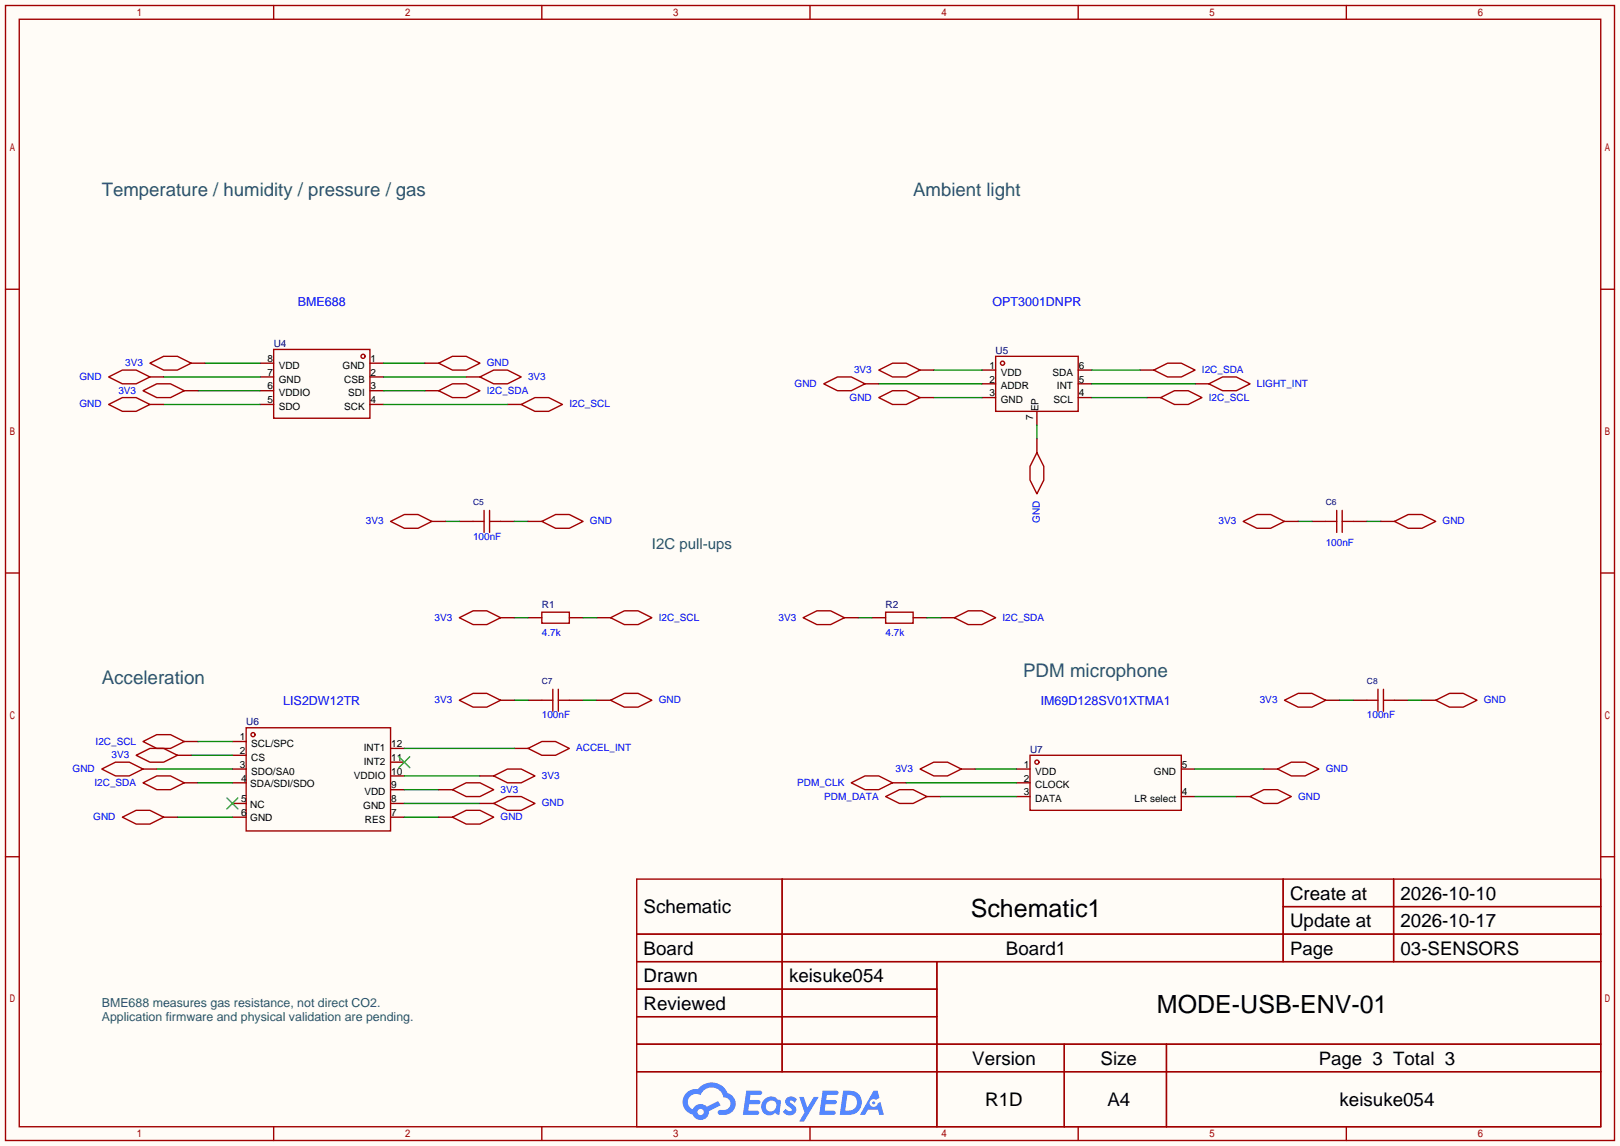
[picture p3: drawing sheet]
<svg xmlns="http://www.w3.org/2000/svg" width="299mm" height="212mm" viewBox="0 0 299 212" stroke-linecap="round" stroke-linejoin="round" font-family="sans-serif">
<path d="M0 0h299.2v211.6h-299.2z" fill="#fffcf7"/>
<g fill="none" stroke="#a10000" stroke-width=".25">
<path d="M1 1h297.2v209.6h-297.2zM3.6 3.6h292.1v204.4h-292.1zM50.5 1v2.6M100.1 1v2.6M149.6 1v2.6M199.1 1v2.6M248.7 1v2.6M1 53.4h2.6M295.7 53.4h2.5M1 105.8h2.6M295.7 105.8h2.5M1 158.2h2.6"/>
<path d="M295.7 158.2h2.5M117.6 162.3h178.1v45.7h-178.1zM117.6 172.5h178.1M117.6 177.5h178.1M144.5 162.3v35.6M173 177.5v30.5M237 162.3v15.2M237 167.4h58.7M257.4 162.3v15.2M117.6 182.6h55.4M117.6 192.8h178.1M117.6 187.7h55.4"/>
<path d="M117.6 197.9h178.1M196.6 192.8v15.2M215.4 192.8v15.2M50.5 208v2.6M100.1 208v2.6M149.6 208v2.6M199.1 208v2.6M248.7 208v2.6"/>
</g>
<g fill="#5487ff">
<path d="M145.3 202.7a1.3 1.3 0 0 1 1.9 .3l-.4 .6a.54 .54 0 0 0-.9-.2l.1 .2a1.58 1.58 0 0 1 1 1.5 1.43 1.43 0 0 1-2.4 .2l.5-.6a.64 .64 0 0 0 .5 .5 .64 .64 0 0 0 .7-.3l-.2-.2a1.6 1.6 0 0 1-1.1-1.6z"/>
<path d="M147.6 202.5h.9l.6 2 1.2-2h.9l-2.7 4.6h-.9l1-1.7z"/>
<path d="M137.8 201.4h1.7a1.31 1.31 0 0 1 1.2 .2 .4 .4 0 0 1-.3 .5l-1.8 .1-.1 .9h1.6a.4 .4 0 0 1 .4 .4 .4 .4 0 0 1-.5 .4h-1.6l-.2 1.2h.8a1.23 1.23 0 0 1 1.2 .2 .39 .39 0 0 1-.4 .5h-2.6z"/>
<path d="M151.9 201.4h1.7a1.32 1.32 0 0 1 1.2 .2 .39 .39 0 0 1-.3 .5l-1.8 .1-.1 .9h1.6a.4 .4 0 0 1 .4 .4 .4 .4 0 0 1-.4 .4h-1.7l-.2 1.2h.8a1.23 1.23 0 0 1 1.2 .1 .39 .39 0 0 1-.4 .6h-2.6z"/>
<path d="M161.3 201.4h.8l.3 1.3-.6 .4a.75 .75 0 0 0-1.1 .3 .75 .75 0 0 0 .5 1 .75 .75 0 0 0 .9-.7l.5-.2 .6 2.3h-.8l-.3-.9h-1.8l-.5 .9h-1z"/>
<path d="M155.7 201.4l-.6 4.4h1.5a2.27 2.27 0 0 0 2.6-2.2 2.27 2.27 0 0 0-2.7-2.2zM156.5 202.1a1.5 1.5 0 0 1 1.8 1.6 1.5 1.5 0 0 1-1.9 1.4h-.3z"/>
<path d="M141.2 203a1.62 1.62 0 0 0-.4 2.1 1.62 1.62 0 0 0 2 .6l.4-.2 .3 .3h.4l.3-2.4-.1-.3-.5-.1a1.58 1.58 0 0 0-2.4 0zM141.8 203.5a.99 .99 0 0 1 1.6 .3 .99 .99 0 0 1-.9 1.4 .94 .94 0 0 1-1-.6 .94 .94 0 0 1 .3-1.1z"/>
<path d="M126.8 201.8a2.37 2.37 0 0 0 1.1 4 1.54 1.54 0 0 0 1.8 1 1.54 1.54 0 0 0 1.2-1.6l2.2-1.1-.5-.8-2 1a1.57 1.57 0 0 0-2.7 .5 1.5 1.5 0 0 1-.7-2.1 1.5 1.5 0 0 1 2.2-.5 2.23 2.23 0 0 1 2.3-1.4 2.23 2.23 0 0 1 2 1.8 1.16 1.16 0 0 1 1.2 1.1 1.16 1.16 0 0 1-1.1 1.2h-.7a.47 .47 0 0 0-.5 .4 .47 .47 0 0 0 .4 .5 2.23 2.23 0 0 0 2.3-.6 2.23 2.23 0 0 0 .4-2.3 2.16 2.16 0 0 0-1.3-1.1 3.2 3.2 0 0 0-5.5-.7l-1.1 .1zM128.8 205.3a.6 .6 0 0 1 1.2 0 .6 .6 0 0 1-1.2 0z"/>
<circle cx="161.4" cy="203.6" r=".28"/>
</g>
<g fill="none" stroke="#a10000" stroke-width=".25">
<path d="M20.1 74.7l2.5-1.3h2.5l2.6 1.3-2.6 1.2h-2.5zM20.1 69.6l2.5-1.3h2.5l2.6 1.3-2.6 1.3h-2.5zM26.4 72.1l2.6-1.2h2.5l2.5 1.2-2.5 1.3h-2.5zM27.7 67.1l2.5-1.3h2.6l2.5 1.3-2.5 1.2h-2.6zM50.5 64.5h17.8v12.7h-17.8zM81 72.1l2.6-1.2h2.5l2.5 1.2-2.5 1.3h-2.5zM81 67.1l2.6-1.3h2.5l2.5 1.3-2.5 1.2h-2.5zM88.6 69.6l2.6-1.3h2.5l2.6 1.3-2.6 1.3h-2.5zM96.3 74.7l2.5-1.3h2.5l2.6 1.3-2.6 1.2h-2.5zM152.1 70.9l2.6-1.3h2.5l2.6 1.3-2.6 1.2h-2.5zM162.3 73.4l2.5-1.3h2.6l2.5 1.3-2.5 1.3h-2.6zM162.3 68.3l2.5-1.2h2.6l2.5 1.2-2.5 1.3h-2.6z"/>
<path d="M183.9 65.8h15.2v10.1h-15.2zM213.1 68.3l2.5-1.2h2.6l2.5 1.2-2.5 1.3h-2.6zM214.4 73.4l2.5-1.3h2.6l2.5 1.3-2.5 1.3h-2.6zM223.3 70.9l2.5-1.3h2.5l2.6 1.3-2.6 1.2h-2.5zM72.1 96.3l2.6-1.3h2.5l2.6 1.3-2.6 1.2h-2.5zM87.4 96.3h2M89.4 94.2v4.1M90.4 96.3h2.1M90.4 94.2v4.1M100.1 96.3l2.5-1.3h2.6l2.5 1.3-2.5 1.2h-2.6zM191.5 83.6l1.3 2.5v2.5l-1.3 2.6-1.3-2.6v-2.5zM229.6 96.3l2.6-1.3h2.5l2.5 1.3-2.5 1.2h-2.5z"/>
<path d="M244.9 96.3h2M246.9 94.2v4.1M247.9 96.3h2M247.9 94.2v4.1M257.6 96.3l2.5-1.3h2.5l2.6 1.3-2.6 1.2h-2.5zM84.8 114l2.6-1.2h2.5l2.6 1.2-2.6 1.3h-2.5zM100.1 113h5.1v2.1h-5.1zM112.8 114l2.5-1.2h2.6l2.5 1.2-2.5 1.3h-2.6zM148.3 114l2.6-1.2h2.5l2.6 1.2-2.6 1.3h-2.5zM163.6 113h5.1v2.1h-5.1zM176.3 114l2.5-1.2h2.6l2.5 1.2-2.5 1.3h-2.6zM25.1 139.4l2.6-1.2h2.5l2.6 1.2-2.6 1.3h-2.5z"/>
<path d="M26.4 136.9l2.6-1.3h2.5l2.5 1.3-2.5 1.3h-2.5zM45.5 134.4h26.6v19h-26.6zM84.8 129.3l2.6-1.3h2.5l2.6 1.3-2.6 1.3h-2.5zM97.5 138.2l2.6-1.3h2.5l2.6 1.3-2.6 1.2h-2.5zM100.1 129.3h2M102.1 127.3v4M103.1 129.3h2.1M103.1 127.3v4M112.8 129.3l2.5-1.3h2.6l2.5 1.3-2.5 1.3h-2.6zM190.2 139.4h28v10.2h-28zM237.2 129.3l2.6-1.3h2.5l2.6 1.3-2.6 1.3h-2.5zM252.5 129.3h2"/>
<path d="M254.5 127.3v4M255.5 129.3h2.1M255.5 127.3v4M265.2 129.3l2.5-1.3h2.6l2.5 1.3-2.5 1.3h-2.6zM18.8 142l2.5-1.3h2.6l2.5 1.3-2.5 1.3h-2.6zM22.6 150.9l2.5-1.3h2.6l2.5 1.3-2.5 1.2h-2.6zM26.4 144.5l2.6-1.2h2.5l2.5 1.2-2.5 1.3h-2.5zM83.6 150.9l2.5-1.3h2.5l2.6 1.3-2.6 1.2h-2.5zM83.6 145.8l2.5-1.3h2.5l2.6 1.3-2.6 1.3h-2.5zM91.2 143.3l2.5-1.3h2.6l2.5 1.3-2.5 1.2h-2.6zM91.2 148.3l2.5-1.2h2.6l2.5 1.2-2.5 1.3h-2.6zM157.2 144.5l2.6-1.2h2.5l2.5 1.2-2.5 1.3h-2.5z"/>
<path d="M163.6 147.1l2.5-1.3h2.6l2.5 1.3-2.5 1.2h-2.6zM169.9 142l2.6-1.3h2.5l2.5 1.3-2.5 1.3h-2.5zM230.9 147.1l2.5-1.3h2.6l2.5 1.3-2.5 1.2h-2.6zM236 142l2.5-1.3h2.5l2.6 1.3-2.6 1.3h-2.5z"/>
<circle cx="67.1" cy="65.8" r=".38"/>
<circle cx="185.2" cy="67.1" r=".38"/>
<circle cx="46.7" cy="135.6" r=".38"/>
<circle cx="191.5" cy="140.7" r=".38"/>
</g>
<g fill="none" stroke="#870000" stroke-width=".25">
<path d="M27.7 69.6h2.5M27.7 74.7h2.5M34 72.1h2.6M35.3 67.1h2.5M48 67.1h2.5M48 69.6h2.5M48 72.1h2.5M48 74.7h2.5M68.3 67.1h2.6M68.3 69.6h2.6M68.3 72.1h2.6M68.3 74.7h2.6"/>
<path d="M78.5 67.1h2.5M78.5 72.1h2.5M86.1 69.6h2.5M93.7 74.7h2.6M159.8 70.9h2.5M169.9 68.3h2.6M169.9 73.4h2.6M181.4 68.3h2.5M181.4 70.9h2.5M181.4 73.4h2.5M191.5 75.9v2.6M199.1 68.3h2.6"/>
<path d="M199.1 70.9h2.6M199.1 73.4h2.6M210.6 68.3h2.5M211.8 73.4h2.6M220.7 70.9h2.6M79.8 96.3h2.5M84.8 96.3h2.6M92.5 96.3h2.5M97.5 96.3h2.6M191.5 81v2.6M237.2 96.3h2.6M242.3 96.3h2.6"/>
<path d="M249.9 96.3h2.6M255 96.3h2.6M92.5 114h2.5M97.5 114h2.6M105.2 114h2.5M110.2 114h2.6M156 114h2.5M161 114h2.6M168.7 114h2.5M173.7 114h2.6M32.8 139.4h2.5M34 136.9h2.6"/>
<path d="M42.9 136.9h2.6M42.9 139.4h2.6M72.1 138.2h2.6M92.5 129.3h2.5M95 138.2h2.5M97.5 129.3h2.6M105.2 129.3h2.5M110.2 129.3h2.6M244.9 129.3h2.5M249.9 129.3h2.6M257.6 129.3h2.5M262.6 129.3h2.6"/>
<path d="M26.4 142h2.6M30.2 150.9h2.6M34 144.5h2.6M42.9 142h2.6M42.9 144.5h2.6M42.9 148.3h2.6M42.9 150.9h2.6M72.1 148.3h2.6M72.1 150.9h2.6M72.1 145.8h2.6M72.1 143.3h2.6M72.1 140.7h2.6"/>
<path d="M81 150.9h2.6M81 145.8h2.6M88.6 148.3h2.6M88.6 143.3h2.6M164.8 144.5h2.6M171.2 147.1h2.5M177.5 142h2.6M187.7 142h2.5M187.7 144.5h2.5M187.7 147.1h2.5M218.2 142h2.5M218.2 147.1h2.5"/>
<path d="M228.3 147.1h2.6M233.4 142h2.6"/>
</g>
<path d="M73.7 139.7l2 2M75.7 139.7l-2 2M41.9 147.3l2 2.1M43.9 147.3l-2 2.1" fill="none" stroke="#3c3" stroke-width=".25"/>
<g fill="none" stroke="#008700" stroke-width=".25">
<path d="M30.2 69.6h17.8M30.2 74.7h17.8M36.6 72.1h11.4M37.8 67.1h10.2M70.9 72.1h7.6M70.9 67.1h7.6M70.9 69.6h15.2M70.9 74.7h22.8M162.3 70.9h19.1M172.5 68.3h8.9M172.5 73.4h8.9M191.5 78.5v2.5"/>
<path d="M201.7 68.3h8.9M201.7 70.9h19M201.7 73.4h10.1M82.3 96.3h2.5M95 96.3h2.5M239.8 96.3h2.5M252.5 96.3h2.5M95 114h2.5M107.7 114h2.5M158.5 114h2.5M171.2 114h2.5M35.3 139.4h7.6"/>
<path d="M36.6 136.9h6.3M74.7 138.2h20.3M95 129.3h2.5M107.7 129.3h2.5M247.4 129.3h2.5M260.1 129.3h2.5M29 142h13.9M32.8 150.9h10.1M36.6 144.5h6.3M74.7 150.9h6.3M74.7 148.3h13.9M74.7 145.8h6.3"/>
<path d="M74.7 143.3h13.9M167.4 144.5h20.3M173.7 147.1h14M180.1 142h7.6M220.7 142h12.7M220.7 147.1h7.6"/>
</g>
<g font-size="4.6">
<text x="179.3" y="169.2">Schematic1</text>
<text x="213.7" y="187">MODE-USB-ENV-01</text>
</g>
<g font-size="3.5" fill="#2b526b">
<text x="189" y="125">PDM microphone</text>
<text x="18.8" y="126.3">Acceleration</text>
</g>
<g font-size="3.5">
<text x="238.3" y="166.1">Create at</text>
<text x="258.7" y="166.1">2026-10-10</text>
<text x="118.9" y="168.7">Schematic</text>
<text x="238.3" y="171.2">Update at</text>
<text x="258.7" y="171.2">2026-10-17</text>
<text x="118.9" y="176.3">Board</text>
<text x="185.8" y="176.3">Board1</text>
<text x="258.7" y="176.3">03-SENSORS</text>
<text x="118.9" y="181.4">Drawn</text>
<text x="145.7" y="181.4">keisuke054</text>
<text x="118.9" y="186.4">Reviewed</text>
<text x="179.6" y="196.6">Version</text>
<text x="203.3" y="196.6">Size</text>
<text x="182" y="204.2">R1D</text>
<text x="204.5" y="204.2">A4</text>
<text x="247.4" y="204.2">keisuke054</text>
</g>
<g font-size="3.4" fill="#2b526b">
<text x="18.8" y="36.1">Temperature / humidity / pressure / gas</text>
<text x="168.7" y="36.1">Ambient light</text>
</g>
<g font-size="3.4">
<text x="238.3" y="176.2">Page</text>
<text x="243.6" y="196.6">Page 3 Total 3</text>
</g>
<text font-size="2.8" fill="#2b526b" x="120.4" y="101.4">I2C pull-ups</text>
<g font-size="2.3" fill="#00f">
<text x="55" y="56.4">BME688</text>
<text x="183.3" y="56.4">OPT3001DNPR</text>
<text x="52.3" y="130.1">LIS2DW12TR</text>
<text x="192.2" y="130.1">IM69D128SV01XTMA1</text>
</g>
<g font-size="2.3" fill="#2b526b">
<text x="18.8" y="186">BME688 measures gas resistance, not direct CO2.</text>
<text x="18.8" y="188.5">Application firmware and physical validation are pending.</text>
</g>
<g font-size="1.8" fill="#000080">
<text x="50.5" y="64.1">U4</text>
<text x="183.9" y="65.3">U5</text>
<text x="100.1" y="112.3">R1</text>
<text x="163.6" y="112.3">R2</text>
<text x="45.5" y="133.9">U6</text>
<text x="190.2" y="139">U7</text>
</g>
<g font-size="1.8" fill="#00f">
<text x="14.7" y="70.1">GND</text>
<text x="23.1" y="67.6">3V3</text>
<text x="89.9" y="67.6">GND</text>
<text x="97.5" y="70.1">3V3</text>
<text x="146.8" y="71.4">GND</text>
<text x="157.7" y="68.9">3V3</text>
<text x="222" y="68.9">I2C_SDA</text>
<text x="232.2" y="71.4">LIGHT_INT</text>
<text x="14.7" y="75.2">GND</text>
<text x="21.9" y="72.7">3V3</text>
<text x="89.9" y="72.7">I2C_SDA</text>
<text x="105.2" y="75.2">I2C_SCL</text>
<text x="156.9" y="74">GND</text>
<text x="223.3" y="74">I2C_SCL</text>
<text x="67.6" y="96.8">3V3</text>
<text x="87.4" y="99.6">100nF</text>
<text x="109" y="96.8">GND</text>
<text x="192.1" y="96.6" transform="rotate(-90 192.1 96.6)">GND</text>
<text x="225.1" y="96.8">3V3</text>
<text x="244.9" y="100.9">100nF</text>
<text x="266.4" y="96.8">GND</text>
<text x="80.3" y="114.6">3V3</text>
<text x="100.1" y="117.4">4.7k</text>
<text x="121.7" y="114.6">I2C_SCL</text>
<text x="143.8" y="114.6">3V3</text>
<text x="163.6" y="117.4">4.7k</text>
<text x="185.2" y="114.6">I2C_SDA</text>
<text x="80.3" y="129.8">3V3</text>
<text x="121.7" y="129.8">GND</text>
<text x="232.7" y="129.8">3V3</text>
<text x="274.1" y="129.8">GND</text>
<text x="17.7" y="137.5">I2C_SCL</text>
<text x="100.1" y="132.6">100nF</text>
<text x="252.5" y="132.6">100nF</text>
<text x="13.4" y="142.5">GND</text>
<text x="20.6" y="140">3V3</text>
<text x="100.1" y="143.8">3V3</text>
<text x="106.4" y="138.7">ACCEL_INT</text>
<text x="165.4" y="142.5">3V3</text>
<text x="244.9" y="142.5">GND</text>
<text x="17.4" y="145.1">I2C_SDA</text>
<text x="92.5" y="146.3">3V3</text>
<text x="100.1" y="148.9">GND</text>
<text x="147.2" y="145.1">PDM_CLK</text>
<text x="152.2" y="147.6">PDM_DATA</text>
<text x="239.8" y="147.6">GND</text>
<text x="17.2" y="151.4">GND</text>
<text x="92.5" y="151.4">GND</text>
</g>
<g font-size="1.8">
<text x="49.4" y="71.9">6</text>
<text x="49.4" y="69.4">7</text>
<text x="49.4" y="66.8">8</text>
<text x="51.5" y="70.6">GND</text>
<text x="51.5" y="68.1">VDD</text>
<text x="63.3" y="68.1">GND</text>
<text x="63.6" y="70.6">CSB</text>
<text x="68.5" y="66.8">1</text>
<text x="68.5" y="69.4">2</text>
<text x="68.5" y="71.9">3</text>
<text x="182.7" y="68.1">1</text>
<text x="182.7" y="70.6">2</text>
<text x="184.8" y="69.4">VDD</text>
<text x="184.8" y="71.9">ADDR</text>
<text x="194.4" y="69.4">SDA</text>
<text x="195.2" y="71.9">INT</text>
<text x="199.3" y="70.6">5</text>
<text x="199.3" y="68.1">6</text>
<text x="49.4" y="74.4">5</text>
<text x="51.5" y="75.7">SDO</text>
<text x="51.5" y="73.2">VDDIO</text>
<text x="63.6" y="75.7">SCK</text>
<text x="64.3" y="73.2">SDI</text>
<text x="68.5" y="74.4">4</text>
<text x="182.7" y="73.2">3</text>
<text x="184.8" y="74.4">GND</text>
<text x="190.8" y="77.5" transform="rotate(-90 190.8 77.5)">7</text>
<text x="191.8" y="75.9" transform="rotate(-90 191.8 75.9)">EP</text>
<text x="194.6" y="74.4">SCL</text>
<text x="199.3" y="73.2">4</text>
<text x="44.3" y="136.7">1</text>
<text x="46.4" y="137.9">SCL/SPC</text>
<text x="72.3" y="137.9">12</text>
<text x="44.3" y="139.2">2</text>
<text x="44.3" y="141.8">3</text>
<text x="46.4" y="140.5">CS</text>
<text x="46.4" y="143">SDO/SA0</text>
<text x="65.3" y="143.8">VDDIO</text>
<text x="67.2" y="141.2">INT2</text>
<text x="67.2" y="138.7">INT1</text>
<text x="72.3" y="143">10</text>
<text x="72.3" y="140.5">11</text>
<text x="189.1" y="141.8">1</text>
<text x="191.2" y="143">VDD</text>
<text x="213.1" y="143">GND</text>
<text x="218.3" y="141.8">5</text>
<text x="44.6" y="144.3">4</text>
<text x="44.6" y="148.1">5</text>
<text x="46.2" y="145.3">SDA/SDI/SDO</text>
<text x="46.2" y="149.1">NC</text>
<text x="67.1" y="149.4">GND</text>
<text x="67.3" y="146.8">VDD</text>
<text x="72.3" y="148.1">8</text>
<text x="72.3" y="145.6">9</text>
<text x="189.1" y="144.3">2</text>
<text x="189.1" y="146.8">3</text>
<text x="191.2" y="145.6">CLOCK</text>
<text x="191.2" y="148.1">DATA</text>
<text x="209.5" y="148.1">LR select</text>
<text x="218.3" y="146.8">4</text>
<text x="44.6" y="150.6">6</text>
<text x="46.2" y="151.7">GND</text>
<text x="67.4" y="151.9">RES</text>
<text x="72.3" y="150.6">7</text>
</g>
<g font-size="1.6" fill="#000080">
<text x="87.4" y="93.3">C5</text>
<text x="244.9" y="93.3">C6</text>
<text x="100.1" y="126.3">C7</text>
<text x="252.5" y="126.3">C8</text>
</g>
</svg>
